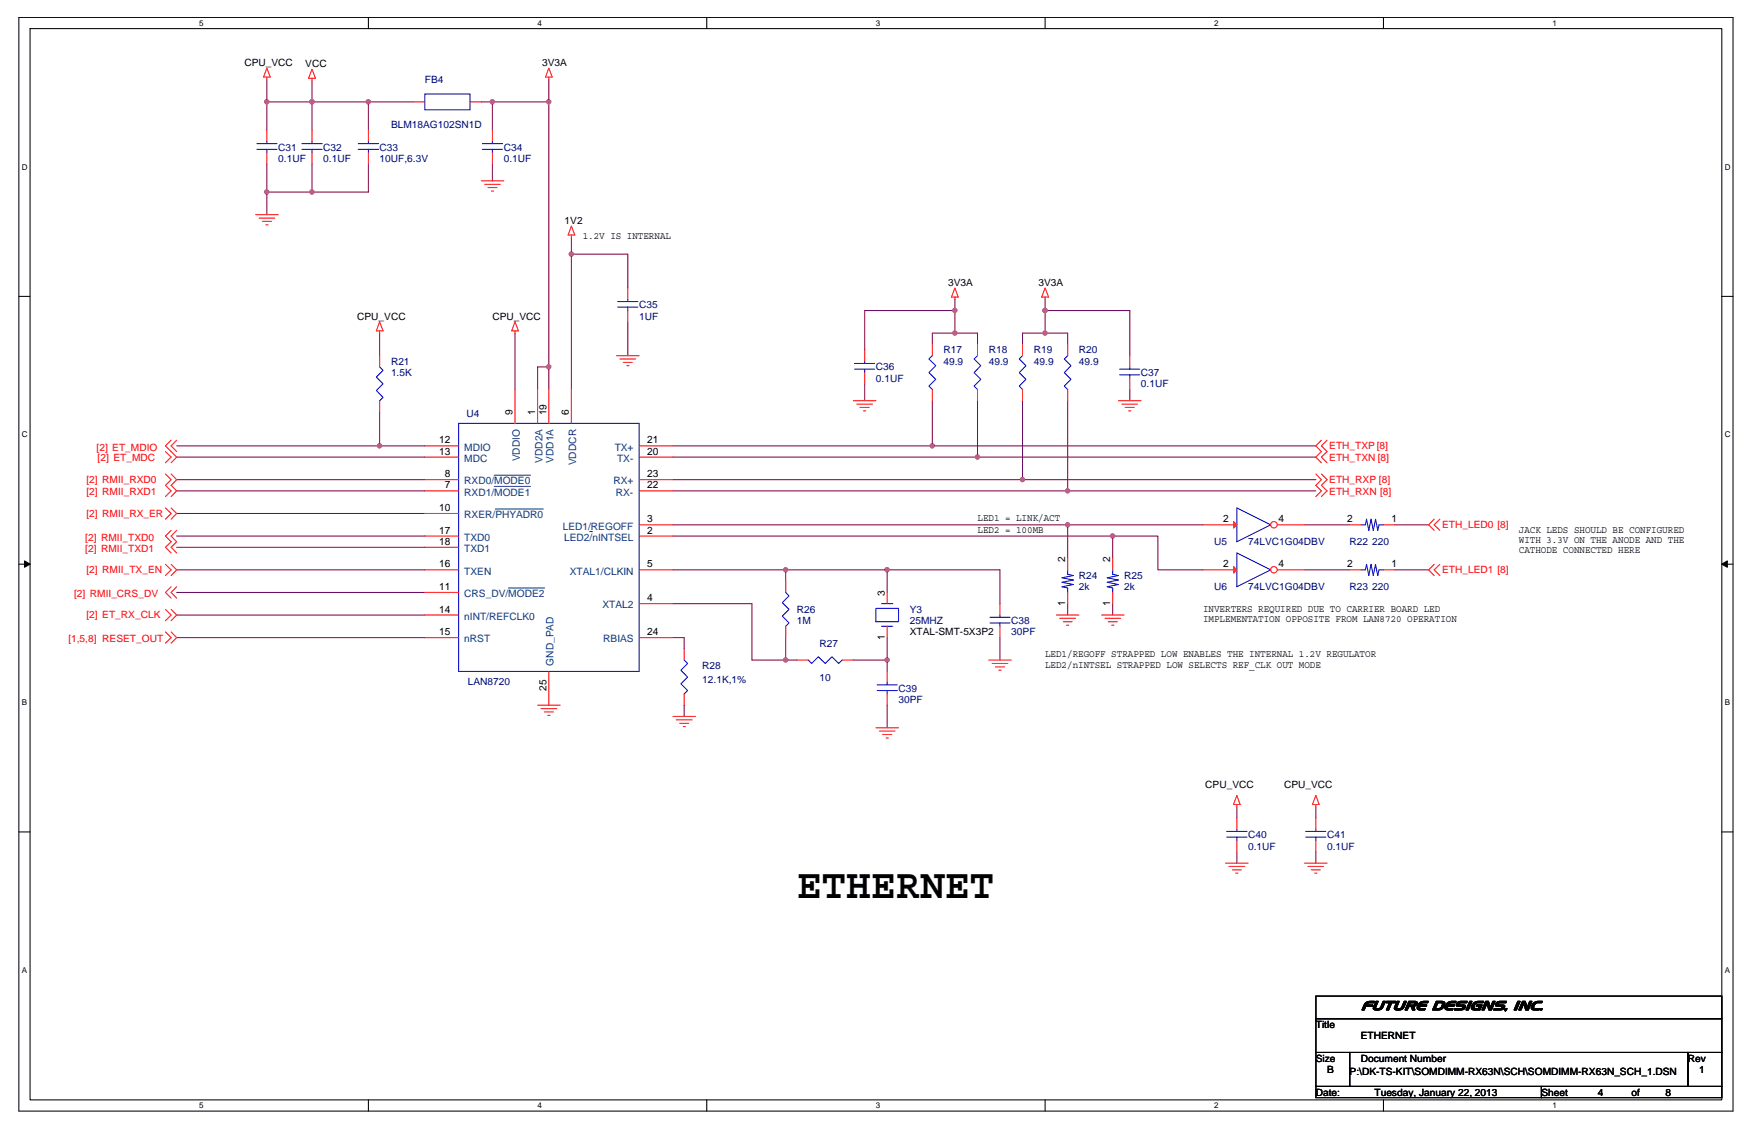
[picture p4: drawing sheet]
<svg xmlns="http://www.w3.org/2000/svg" width="432mm" height="279mm" viewBox="0 0 432 279" stroke-linecap="round" stroke-linejoin="round" font-family="sans-serif">
<path d="M4.6 4.3h420.8v268.5h-420.8zM7.4 7h415.3v263h-415.3z" fill="none" stroke="#000" stroke-width=".25"/>
<g fill="#fff">
<path d="M48.9 4.6h1.1v2.2h-1.1z"/>
<path d="M48.9 270.3h1.1v2.2h-1.1z"/>
</g>
<path d="M90.4 4.3v2.7M90.4 270v2.8" fill="none" stroke="#000" stroke-width=".25"/>
<g fill="#fff">
<path d="M132 4.6h1.1v2.2h-1.1z"/>
<path d="M132 270.3h1.1v2.2h-1.1z"/>
</g>
<path d="M173.5 4.3v2.7M173.5 270v2.8" fill="none" stroke="#000" stroke-width=".25"/>
<g fill="#fff">
<path d="M215 4.6h1.1v2.2h-1.1z"/>
<path d="M215 270.3h1.1v2.2h-1.1z"/>
</g>
<path d="M256.6 4.3v2.7M256.6 270v2.8" fill="none" stroke="#000" stroke-width=".25"/>
<g fill="#fff">
<path d="M298.1 4.6h1.1v2.2h-1.1z"/>
<path d="M298.1 270.3h1.1v2.2h-1.1z"/>
</g>
<path d="M339.6 4.3v2.7M339.6 270v2.8" fill="none" stroke="#000" stroke-width=".25"/>
<g fill="#fff">
<path d="M381.1 4.6h1.1v2.2h-1.1z"/>
<path d="M381.1 270.3h1.1v2.2h-1.1z"/>
<path d="M5.3 39.9h1.4v2.2h-1.4z"/>
<path d="M423.4 39.9h1.4v2.2h-1.4z"/>
<path d="M5.3 105.6h1.4v2.2h-1.4z"/>
<path d="M423.4 105.6h1.4v2.2h-1.4z"/>
</g>
<path d="M4.6 72.8h2.8M422.7 72.8h2.7" fill="none" stroke="#000" stroke-width=".25"/>
<g fill="#fff">
<path d="M5.3 171.4h1.4v2.2h-1.4z"/>
<path d="M423.4 171.4h1.3v2.2h-1.3z"/>
</g>
<path d="M4.6 138.5h2.8M422.7 138.5h2.7" fill="none" stroke="#000" stroke-width=".25"/>
<path d="M6 137.7l1.4 .8-1.4 .8zM422.7 138.5l1.3-.8v1.6z" fill="#000" stroke="#000" stroke-width=".25"/>
<g fill="#fff">
<path d="M5.3 237.1h1.4v2.2h-1.4z"/>
<path d="M423.4 237.1h1.3v2.2h-1.3z"/>
</g>
<path d="M4.6 204.3h2.8M422.7 204.3h2.7M323 258.4h8.3v8.3h-8.3zM323 244.6h99.7v5.5h-99.7zM323 250.1h99.7v8.3h-99.7zM331.3 258.4h83.1v8.3h-83.1zM414.4 258.4h8.3v8.3h-8.3zM323 266.7h55.4v2.8h-55.4zM378.4 266.7h44.3v2.8h-44.3z" fill="none" stroke="#000" stroke-width=".25"/>
<g fill="none" stroke="#800040" stroke-width=".25">
<path d="M65.5 19.5v5.5M76.6 19.8v5.2M134.7 19.5v5.5M65.5 25v7M65.5 25h11.1M76.6 25v7M76.6 25h13.8M90.4 25v7M90.4 25h11.1M118.1 25h2.8M120.9 25v7M120.9 25h13.8"/>
<path d="M134.7 25v65.1M65.5 40.3v6.9M65.5 47.2v5.5M65.5 47.2h11.1M76.6 40.3v6.9M90.4 40.3v6.9h-13.8M120.9 40.3v4.1M140.3 58.3v4.1M140.3 62.4v33.2M140.3 62.4h13.8v8.3M154.1 79v8.3M234.4 76.2h-22.1v9.7"/>
<path d="M234.4 73.5v2.7M234.4 76.2v5.6M256.6 76.2v5.6M256.6 73.5v2.7M256.6 76.2h20.7v11.1M93.2 81.8v5.5M126.4 81.8v13.8M134.7 90.1v5.5M134.7 90.1h-2.7v5.5M212.3 94.2v4.2M228.9 98.4v11.1M234.4 81.8h5.6v2.7"/>
<path d="M234.4 81.8h-5.5v2.7M240 98.4v13.8M251 98.4v19.4M256.6 81.8h5.5v2.7M256.6 81.8h-5.6v2.7M262.1 98.4v22.1M277.3 95.6v2.8M43.4 117.8h60.9M43.4 109.5h49.8M43.4 112.2h60.9M93.2 101.2v8.3M93.2 109.5h11.1"/>
<path d="M165.2 109.5h63.7M165.2 112.2h74.8M165.2 117.8h85.8M228.9 109.5h94.1M240 112.2h83M251 117.8h72M43.4 139.9h60.9M43.4 120.5h60.9M43.4 126.1h60.9M43.4 134.4h60.9M43.4 131.6h60.9M165.2 128.9h96.9"/>
<path d="M165.2 139.9h27.7M165.2 131.6h107.9M165.2 120.5h96.9M192.9 139.9v2.8M192.9 139.9h24.9M217.8 139.9h27.7v8.3M217.8 139.9v5.6M262.1 128.9v8.3M262.1 128.9h33.2M262.1 120.5h60.9M273.1 131.6v5.6M273.1 131.6h11.1v8.3h11.1"/>
<path d="M320.2 128.9h11.1M320.2 139.9h11.1M342.4 128.9h8.3M342.4 139.9h8.3M43.4 156.5h60.9M43.4 145.5h60.9M43.4 151h60.9M165.2 148.2h19.4v13.9h8.3M165.2 156.5h2.8v2.8M192.9 156.5v5.6M217.8 156.5v5.6M245.5 156.5v5.6"/>
<path d="M262.1 148.2v2.8M273.1 148.2v2.8M168 173.1v2.8M192.9 162.1h2.7M209.5 162.1h8.3M217.8 173.1v5.6M217.8 162.1v2.7M303.6 198.1v2.7M323 198.1v2.7M303.6 209.1v2.8M323 209.1v2.8"/>
</g>
<g fill="#f0f" stroke="#f0f" stroke-width=".25">
<circle cx="134.7" cy="25" r=".54"/>
<circle cx="134.7" cy="90.1" r=".54"/>
<circle cx="217.7" cy="139.9" r=".54"/>
<circle cx="262.1" cy="128.8" r=".54"/>
<circle cx="256.5" cy="76.2" r=".54"/>
<circle cx="234.4" cy="76.2" r=".54"/>
<circle cx="93.2" cy="109.4" r=".54"/>
<circle cx="90.4" cy="25" r=".54"/>
<circle cx="192.9" cy="139.9" r=".54"/>
<circle cx="239.9" cy="112.2" r=".54"/>
<circle cx="228.8" cy="109.4" r=".54"/>
<circle cx="251" cy="117.7" r=".54"/>
<circle cx="256.5" cy="81.8" r=".54"/>
<circle cx="76.6" cy="25" r=".54"/>
<circle cx="192.9" cy="162" r=".54"/>
<circle cx="120.8" cy="25" r=".54"/>
<circle cx="217.7" cy="162" r=".54"/>
<circle cx="65.5" cy="25" r=".54"/>
<circle cx="273.1" cy="131.6" r=".54"/>
<circle cx="234.4" cy="81.8" r=".54"/>
<circle cx="65.5" cy="47.1" r=".54"/>
<circle cx="76.6" cy="47.1" r=".54"/>
<circle cx="140.2" cy="62.4" r=".54"/>
<circle cx="262.1" cy="120.5" r=".54"/>
</g>
<g fill="none" stroke="#f00" stroke-width=".25">
<path d="M65.5 18.9v.6M65.5 16.7l.9 2.2h-1.7zM76.6 17l.8 2.2h-1.7zM76.6 19.2v.6M134.7 16.7l.9 2.2h-1.7zM134.7 18.9v.6M62.8 52.7h5.5M63.6 53.6h3.9M64.4 54.4h2.2M65.2 55.2h.6M118.1 44.4h5.6M119 45.3h3.8"/>
<path d="M119.8 46.1h2.2M120.6 46.9h.6M140.3 55.5l.8 2.2h-1.6zM140.3 57.7v.6M93.2 79l.8 2.2h-1.6zM126.4 79l.9 2.2h-1.7zM234.4 72.9v.6M234.4 70.7l.8 2.2h-1.6zM256.6 72.9v.6M256.6 70.7l.8 2.2h-1.7zM93.2 81.2v.6M126.4 81.2v.6"/>
<path d="M151.4 87.3h5.5M152.2 88.1h3.9M153 89h2.2M153.9 89.8h.5M209.5 98.4h5.5M210.3 99.2h3.9M240 95.6v2.8M240 84.5v2.8M274.5 98.4h5.6M275.4 99.2h3.8M40.6 116.4l1.4 1.4-1.4 1.4 1.4 1.3-1.4 1.4M40.6 110.9l1.4 1.3-1.4 1.4"/>
<path d="M42 116.4l1.4 1.4-1.4 1.4 1.4 1.3-1.4 1.4M42 108.1l-1.4 1.4 2.8 2.7-1.4 1.4M43.4 108.1l-1.4 1.4 1.4 1.4M211.1 100h2.3M212 100.9h.5M276.2 100h2.2M277 100.9h.6M323 116.4l1.4 1.4-1.4 1.4 1.4 1.3-1.4 1.4M324.4 116.4l1.4 1.4-1.4 1.4 1.4 1.3-1.4 1.4M324.4 108.1l-1.4 1.4 1.4 1.4-1.4 1.3 1.4 1.4M325.8 108.1l-1.4 1.4 1.4 1.4-1.4 1.3 1.4 1.4M40.6 124.7l1.4 1.4-1.4 1.4"/>
<path d="M40.6 138.6l1.4 1.3-1.4 1.4M42 124.7l1.4 1.4-1.4 1.4M42 138.6l1.4 1.3-1.4 1.4M42 130.2l-1.4 1.4 1.4 1.4-1.4 1.4 1.4 1.4M43.4 130.2l-1.4 1.4 1.4 1.4-1.4 1.4 1.4 1.4M295.3 128.9h8.3M331.3 139.9h2.8M339.6 139.9h2.8M352.1 138.6l-1.4 1.3 1.4 1.4M352.1 127.5l-1.4 1.4 1.4 1.3M353.5 138.6l-1.4 1.3 1.4 1.4M353.5 127.5l-1.4 1.4 1.4 1.3"/>
<path d="M40.6 155.2l1.4 1.3-1.4 1.4M40.6 149.6l1.4 1.4-1.4 1.4M42 155.2l1.4 1.3-1.4 1.4M42 149.6l1.4 1.4-1.4 1.4M42 144.1l-1.4 1.4 1.4 1.4M43.4 144.1l-1.4 1.4 1.4 1.4M259.3 151h5.6M260.2 151.8h3.8M261 152.7h2.2M261.8 153.5h.6M270.4 151h5.5M271.2 151.8h3.9"/>
<path d="M272 152.7h2.3M272.9 153.5h.5M132 173.1h5.5M132.8 174h3.9M133.6 174.8h2.3M134.5 175.6h.5M165.2 175.9h5.5M166 176.7h3.9M166.8 177.6h2.3M167.7 178.4h.5M215 178.7h5.6M215.9 179.5h3.8"/>
<path d="M242.7 162.1h5.6M243.6 162.9h3.8M244.4 163.7h2.2M245.2 164.5h.6M216.7 180.3h2.2M217.5 181.2h.6M303.6 197.5v.6M303.6 195.3l.8 2.2h-1.6zM323 197.5v.6M323 195.3l.8 2.2h-1.6zM300.8 211.9h5.6M301.7 212.7h3.9"/>
<path d="M302.5 213.6h2.2M303.3 214.4h.6M320.2 211.9h5.6M321.1 212.7h3.8M321.9 213.6h2.2M322.7 214.4h.6"/>
</g>
<path d="M240 87.3l-.9 .8 1.7 1.7-1.7 1.7 1.7 1.6-1.7 1.7 .9 .8M303.6 124.7l8.3 4.2-8.3 4.1zM334.1 139.9h1.1l.3-1.3 .5 2.7 .6-2.7 .5 2.7 .6-2.7 .5 2.7 .3-1.4h1.1" fill="none" stroke="#00f" stroke-width=".25"/>
<path d="M302.8 128.1l.8 .8-.8 .8z" fill="#f00" stroke="#f00" stroke-width=".25"/>
<circle cx="312.7" cy="128.8" r=".8" fill="#fff" stroke="#f00" stroke-width=".25"/>
<path d="M212.3 85.9v2.8M212.3 91.5v2.7M295.3 139.9h8.3M313.6 128.9h6.6" fill="none" stroke="#f00" stroke-width=".25"/>
<path d="M209.8 90.6h4.9M209.8 89.2h4.9M212.3 88.7v.5M212.3 90.6v.9M303.6 135.8l8.3 4.1-8.3 4.2z" fill="none" stroke="#00f" stroke-width=".25"/>
<path d="M302.8 139.1l.8 .8-.8 .8z" fill="#f00" stroke="#f00" stroke-width=".25"/>
<circle cx="312.7" cy="139.9" r=".8" fill="#fff" stroke="#f00" stroke-width=".25"/>
<g fill="none" stroke="#f00" stroke-width=".25">
<path d="M65.5 32v2.7M65.5 37.5v2.8M76.6 32v2.7M76.6 37.5v2.8M90.4 32v2.7M90.4 37.5v2.8M101.5 25h2.8M115.4 25h2.7M120.9 32v2.7M120.9 37.5v2.8M154.1 70.7v2.8M154.1 76.2v2.8"/>
<path d="M93.2 87.3v2.8M93.2 98.4v2.8M126.4 95.6v8.3M132 95.6v8.3M134.7 95.6v8.3M140.3 95.6v8.3M228.9 95.6v2.8M228.9 84.5v2.8M251 95.6v2.8M251 84.5v2.8M262.1 95.6v2.8M262.1 84.5v2.8"/>
<path d="M277.3 87.3v2.8M277.3 92.8v2.8M104.3 109.5h8.3M104.3 112.2h8.3M104.3 117.8h8.3M156.9 109.5h8.3M156.9 112.2h8.3M156.9 117.8h8.3M104.3 120.5h8.3M104.3 126.1h8.3M104.3 131.6h8.3M104.3 134.4h8.3"/>
<path d="M104.3 139.9h8.3M156.9 120.5h8.3M156.9 128.9h8.3M156.9 131.6h8.3M156.9 139.9h8.3M262.1 137.2v2.7M273.1 137.2v2.7M313.6 139.9h6.6M331.3 128.9h2.8M339.6 128.9h2.8M104.3 145.5h8.3M104.3 151h8.3"/>
<path d="M104.3 156.5h8.3M156.9 156.5h8.3M156.9 148.2h8.3M168 159.3v2.8M192.9 142.7v2.8M192.9 153.8v2.7M217.8 153.8v2.7M217.8 145.5v2.7M245.5 148.2v2.8M245.5 153.8v2.7M262.1 145.5v2.7M273.1 145.5v2.7"/>
<path d="M134.7 164.8v8.3M168 170.4v2.7M195.6 162.1h2.8M206.7 162.1h2.8M217.8 164.8v2.8M217.8 170.4v2.7M303.6 200.8v2.8M303.6 206.4v2.7M323 200.8v2.8M323 206.4v2.7"/>
</g>
<g fill="none" stroke="#00f" stroke-width=".25">
<path d="M63 36.7h5M63 35.3h5M65.5 34.7v.6M65.5 36.7v.8M74.1 36.7h5M74.1 35.3h5M76.6 34.7v.6M76.6 36.7v.8M87.9 36.7h5M87.9 35.3h5M90.4 34.7v.6M90.4 36.7v.8"/>
<path d="M104.3 23.1h11.1v3.9h-11.1zM118.4 36.7h5M118.4 35.3h5M120.9 34.7v.6M120.9 36.7v.8M151.6 75.4h5M151.6 74h5M154.1 73.5v.5M154.1 75.4v.8M93.2 90.1l.8 .8-1.6 1.7 1.6 1.6-1.6 1.7 1.6 1.7-.8 .8M228.9 87.3l-.9 .8 1.7 1.7-1.7 1.7 1.7 1.6-1.7 1.7 .9 .8M251 87.3l-.8 .8 1.7 1.7-1.7 1.7 1.7 1.6-1.7 1.7 .8 .8"/>
<path d="M262.1 87.3l-.8 .8 1.6 1.7-1.6 1.7 1.6 1.6-1.6 1.7 .8 .8M274.8 92h5M274.8 90.6h5M277.3 90.1v.5M277.3 92v.8M112.6 103.9h44.3v60.9h-44.3zM262.1 139.9v1.1l1.4 .3-2.8 .6 2.8 .5-2.8 .6 2.8 .5-2.8 .6 1.4 .3v1.1M273.1 139.9v1.1l1.4 .3-2.7 .6 2.7 .5-2.7 .6 2.7 .5-2.7 .6 1.3 .3v1.1M334.1 128.9h1.1l.3-1.4 .5 2.7 .6-2.7 .5 2.7 .6-2.7 .5 2.7 .3-1.3h1.1M192.9 145.5l.8 .8-1.7 1.7 1.7 1.6-1.7 1.7 1.7 1.6-.8 .9M215 149.4h5.6v3.3h-5.6zM216.4 153.8h2.8"/>
<path d="M216.4 148.2h2.8M243 152.9h5M243 151.6h5M245.5 151v.6M245.5 152.9v.9M168 162.1l.8 .8-1.7 1.6 1.7 1.7-1.7 1.7 1.7 1.6-.8 .9M198.4 162.1l.8 .8 1.7-1.7 1.7 1.7 1.6-1.7 1.7 1.7 .8-.8M215.3 169.5h5M215.3 168.1h5M217.8 167.6v.5M217.8 169.5v.9M301.1 205.5h5"/>
<path d="M301.1 204.1h5M303.6 203.6v.5M303.6 205.5v.9M320.5 205.5h5M320.5 204.1h5M323 203.6v.5M323 205.5v.9"/>
</g>
<path d="M121.3 116.7h8.9M121.3 119.4h8.9M121.6 125h11.8M144.8 130.5h.6M124.8 144.4h8.9" fill="none" stroke="#004080" stroke-width=".25"/>
<g fill="#f0f" stroke="#f0f" stroke-width=".25">
<circle cx="134.7" cy="25" r=".54"/>
<circle cx="134.7" cy="90.1" r=".54"/>
<circle cx="217.7" cy="139.9" r=".54"/>
<circle cx="262.1" cy="128.8" r=".54"/>
<circle cx="256.5" cy="76.2" r=".54"/>
<circle cx="234.4" cy="76.2" r=".54"/>
<circle cx="93.2" cy="109.4" r=".54"/>
<circle cx="90.4" cy="25" r=".54"/>
<circle cx="192.9" cy="139.9" r=".54"/>
<circle cx="239.9" cy="112.2" r=".54"/>
<circle cx="228.8" cy="109.4" r=".54"/>
<circle cx="251" cy="117.7" r=".54"/>
<circle cx="256.5" cy="81.8" r=".54"/>
<circle cx="76.6" cy="25" r=".54"/>
<circle cx="192.9" cy="162" r=".54"/>
<circle cx="120.8" cy="25" r=".54"/>
<circle cx="217.7" cy="162" r=".54"/>
<circle cx="65.5" cy="25" r=".54"/>
<circle cx="273.1" cy="131.6" r=".54"/>
<circle cx="234.4" cy="81.8" r=".54"/>
<circle cx="65.5" cy="47.1" r=".54"/>
<circle cx="76.6" cy="47.1" r=".54"/>
<circle cx="140.2" cy="62.4" r=".54"/>
<circle cx="262.1" cy="120.5" r=".54"/>
</g>
<text font-size="10.2" x="195.6" y="220.5">ETHERNET</text>
<text font-size="3.3" x="334.1" y="248">FUTURE DESIGNS, INC.</text>
<g font-size="2.5">
<text x="60" y="16.2">CPU_VCC</text>
<text x="74.9" y="16.5">VCC</text>
<text x="133.1" y="16.2">3V3A</text>
<text x="138.6" y="54.9">1V2</text>
<text x="143.1" y="58.8">1.2V IS INTERNAL</text>
<text x="232.8" y="70.2">3V3A</text>
<text x="254.9" y="70.2">3V3A</text>
<text x="87.7" y="78.5">CPU_VCC</text>
<text x="120.9" y="78.5">CPU_VCC</text>
<text x="125.8" y="102" transform="rotate(-90 125.8 102)">9</text>
<text x="131.4" y="102" transform="rotate(-90 131.4 102)">1</text>
<text x="134.1" y="102" transform="rotate(-90 134.1 102)">19</text>
<text x="139.7" y="102" transform="rotate(-90 139.7 102)">6</text>
<text x="107.8" y="108.9">12</text>
<text x="107.8" y="111.6">13</text>
<text x="158.8" y="108.9">21</text>
<text x="158.8" y="111.6">20</text>
<text x="109.2" y="117.2">8</text>
<text x="109.2" y="119.9">7</text>
<text x="158.8" y="119.9">22</text>
<text x="158.8" y="117.2">23</text>
<text x="107.8" y="125.5">10</text>
<text x="107.8" y="131">17</text>
<text x="158.8" y="128.3">3</text>
<text x="158.8" y="131">2</text>
<text x="240" y="128">LED1 = LINK/ACT</text>
<text x="240" y="130.8">LED2 = 100MB</text>
<text x="300.3" y="128.3">2</text>
<text x="313.9" y="128.3">4</text>
<text x="330.7" y="128.3">2</text>
<text x="341.6" y="128.3">1</text>
<text x="372.8" y="130.8">JACK LEDS SHOULD BE CONFIGURED</text>
<text x="107.8" y="133.8">18</text>
<text x="261.5" y="138" transform="rotate(-90 261.5 138)">2</text>
<text x="272.6" y="138" transform="rotate(-90 272.6 138)">2</text>
<text x="372.8" y="133.3">WITH 3.3V ON THE ANODE AND THE</text>
<text x="372.8" y="135.7">CATHODE CONNECTED HERE</text>
<text x="107.8" y="139.3">16</text>
<text x="158.8" y="139.3">5</text>
<text x="300.3" y="139.3">2</text>
<text x="313.9" y="139.3">4</text>
<text x="330.7" y="139.3">2</text>
<text x="341.6" y="139.3">1</text>
<text x="107.8" y="144.9">11</text>
<text x="158.8" y="147.6">4</text>
<text x="217.2" y="146.3" transform="rotate(-90 217.2 146.3)">3</text>
<text x="261.5" y="148.8" transform="rotate(-90 261.5 148.8)">1</text>
<text x="272.6" y="148.8" transform="rotate(-90 272.6 148.8)">1</text>
<text x="107.8" y="150.4">14</text>
<text x="107.8" y="156">15</text>
<text x="158.8" y="156">24</text>
<text x="223.3" y="156">XTAL-SMT-5X3P2</text>
<text x="295.3" y="150.2">INVERTERS REQUIRED DUE TO CARRIER BOARD LED</text>
<text x="295.3" y="152.6">IMPLEMENTATION OPPOSITE FROM LAN8720 OPERATION</text>
<text x="217.2" y="157.1" transform="rotate(-90 217.2 157.1)">1</text>
<text x="256.6" y="161.2">LED1/REGOFF STRAPPED LOW ENABLES THE INTERNAL 1.2V REGULATOR</text>
<text x="256.6" y="164">LED2/nINTSEL STRAPPED LOW SELECTS REF_CLK OUT MODE</text>
<text x="134.1" y="169.6" transform="rotate(-90 134.1 169.6)">25</text>
<text x="295.9" y="193.4">CPU_VCC</text>
<text x="315.2" y="193.4">CPU_VCC</text>
<text x="323" y="252.3">Title</text>
<text x="334.1" y="255.1">ETHERNET</text>
<text x="323" y="260.6">Size</text>
<text x="325.8" y="263.4">B</text>
<text x="331.3" y="264">P:\DK-TS-KIT\SOMDIMM-RX63N\SCH\SOMDIMM-RX63N_SCH_1.DSN</text>
<text x="334.1" y="260.6">Document Number</text>
<text x="414.4" y="260.6">Rev</text>
<text x="417.1" y="263.4">1</text>
<text x="323" y="269">Date:</text>
<text x="337.4" y="269">Tuesday, January 22, 2013</text>
<text x="378.4" y="269">Sheet</text>
<text x="392.2" y="269">4</text>
<text x="400.5" y="269">of</text>
<text x="408.8" y="269">8</text>
</g>
<g font-size="2.5" fill="#000080">
<text x="104.3" y="20.4">FB4</text>
<text x="96" y="31.4">BLM18AG102SN1D</text>
<text x="68.3" y="37">C31</text>
<text x="68.3" y="39.7">0.1UF</text>
<text x="79.3" y="37">C32</text>
<text x="79.3" y="39.7">0.1UF</text>
<text x="93.2" y="37">C33</text>
<text x="93.2" y="39.7">10UF,6.3V</text>
<text x="123.7" y="37">C34</text>
<text x="123.7" y="39.7">0.1UF</text>
<text x="156.9" y="75.7">C35</text>
<text x="156.9" y="78.5">1UF</text>
<text x="96" y="89.6">R21</text>
<text x="231.6" y="86.8">R17</text>
<text x="231.6" y="89.6">49.9</text>
<text x="242.7" y="86.8">R18</text>
<text x="242.7" y="89.6">49.9</text>
<text x="253.8" y="86.8">R19</text>
<text x="253.8" y="89.6">49.9</text>
<text x="264.9" y="86.8">R20</text>
<text x="264.9" y="89.6">49.9</text>
<text x="96" y="92.3">1.5K</text>
<text x="215" y="90.9">C36</text>
<text x="215" y="93.7">0.1UF</text>
<text x="280.1" y="92.3">C37</text>
<text x="280.1" y="95.1">0.1UF</text>
<text x="114.5" y="102.3">U4</text>
<text x="298.1" y="133.9">U5</text>
<text x="306.4" y="133.9">74LVC1G04DBV</text>
<text x="331.3" y="133.9">R22 220</text>
<text x="264.9" y="142.2">R24</text>
<text x="275.9" y="142.2">R25</text>
<text x="264.9" y="144.9">2k</text>
<text x="275.9" y="144.9">2k</text>
<text x="298.1" y="144.9">U6</text>
<text x="306.4" y="144.9">74LVC1G04DBV</text>
<text x="331.3" y="144.9">R23 220</text>
<text x="195.6" y="150.5">R26</text>
<text x="195.6" y="153.2">1M</text>
<text x="223.3" y="150.5">Y3</text>
<text x="223.3" y="153.2">25MHZ</text>
<text x="248.3" y="153.2">C38</text>
<text x="248.3" y="156">30PF</text>
<text x="201.2" y="158.8">R27</text>
<text x="172.4" y="164.3">R28</text>
<text x="172.4" y="167.6">12.1K,1%</text>
<text x="201.2" y="167.1">10</text>
<text x="114.8" y="168.2">LAN8720</text>
<text x="220.6" y="169.8">C39</text>
<text x="220.6" y="172.6">30PF</text>
<text x="306.4" y="205.8">C40</text>
<text x="306.4" y="208.6">0.1UF</text>
<text x="325.8" y="205.8">C41</text>
<text x="325.8" y="208.6">0.1UF</text>
</g>
<g font-size="2.5" fill="#f00">
<text x="23.7" y="110.6">[2] ET_MDIO</text>
<text x="24" y="113.1">[2] ET_MDC</text>
<text x="326.3" y="110.3">ETH_TXP [8]</text>
<text x="326.3" y="113.1">ETH_TXN [8]</text>
<text x="21.2" y="118.6">[2] RMII_RXD0</text>
<text x="326.3" y="118.6">ETH_RXP [8]</text>
<text x="21.2" y="121.4">[2] RMII_RXD1</text>
<text x="326.3" y="121.4">ETH_RXN [8]</text>
<text x="21.2" y="127">[2] RMII_RX_ER</text>
<text x="354" y="129.7">ETH_LED0 [8]</text>
<text x="20.9" y="132.8">[2] RMII_TXD0</text>
<text x="20.9" y="135.5">[2] RMII_TXD1</text>
<text x="21.2" y="140.8">[2] RMII_TX_EN</text>
<text x="354" y="140.8">ETH_LED1 [8]</text>
<text x="18.2" y="146.6">[2] RMII_CRS_DV</text>
<text x="21.2" y="151.8">[2] ET_RX_CLK</text>
<text x="16.8" y="157.6">[1,5,8] RESET_OUT</text>
</g>
<g font-size="2.5" fill="#004080">
<text x="114" y="110.6">MDIO</text>
<text x="114" y="113.4">MDC</text>
<text x="127.6" y="113.2" transform="rotate(-90 127.6 113.2)">VDDIO</text>
<text x="133.2" y="113.7" transform="rotate(-90 133.2 113.7)">VDD2A</text>
<text x="135.9" y="113.7" transform="rotate(-90 135.9 113.7)">VDD1A</text>
<text x="150.9" y="110.6">TX+</text>
<text x="151.5" y="113.4">TX-</text>
<text x="114" y="118.9">RXD0/MODE0</text>
<text x="141.4" y="114.3" transform="rotate(-90 141.4 114.3)">VDDCR</text>
<text x="150.6" y="118.9">RX+</text>
<text x="114" y="121.7">RXD1/MODE1</text>
<text x="151.2" y="121.7">RX-</text>
<text x="114" y="127.2">RXER/PHYADR0</text>
<text x="138.1" y="130">LED1/REGOFF</text>
<text x="114" y="132.8">TXD0</text>
<text x="114" y="135.5">TXD1</text>
<text x="138.5" y="132.8">LED2/nINTSEL</text>
<text x="114" y="141.1">TXEN</text>
<text x="139.9" y="141.1">XTAL1/CLKIN</text>
<text x="114" y="146.6">CRS_DV/MODE2</text>
<text x="147.9" y="149.4">XTAL2</text>
<text x="114" y="152.1">nINT/REFCLK0</text>
<text x="114" y="157.7">nRST</text>
<text x="148.1" y="157.7">RBIAS</text>
<text x="135.9" y="163.4" transform="rotate(-90 135.9 163.4)">GND_PAD</text>
</g>
<g font-size="2">
<text x="48.9" y="6.3">5</text>
<text x="132" y="6.3">4</text>
<text x="215" y="6.3">3</text>
<text x="298.1" y="6.3">2</text>
<text x="381.1" y="6.3">1</text>
<text x="5.3" y="41.7">D</text>
<text x="423.4" y="41.7">D</text>
<text x="5.3" y="107.4">C</text>
<text x="423.4" y="107.4">C</text>
<text x="5.3" y="173.1">B</text>
<text x="423.4" y="173.1">B</text>
<text x="5.3" y="238.9">A</text>
<text x="423.4" y="238.9">A</text>
<text x="48.9" y="272.1">5</text>
<text x="132" y="272.1">4</text>
<text x="215" y="272.1">3</text>
<text x="298.1" y="272.1">2</text>
<text x="381.1" y="272.1">1</text>
</g>
</svg>
